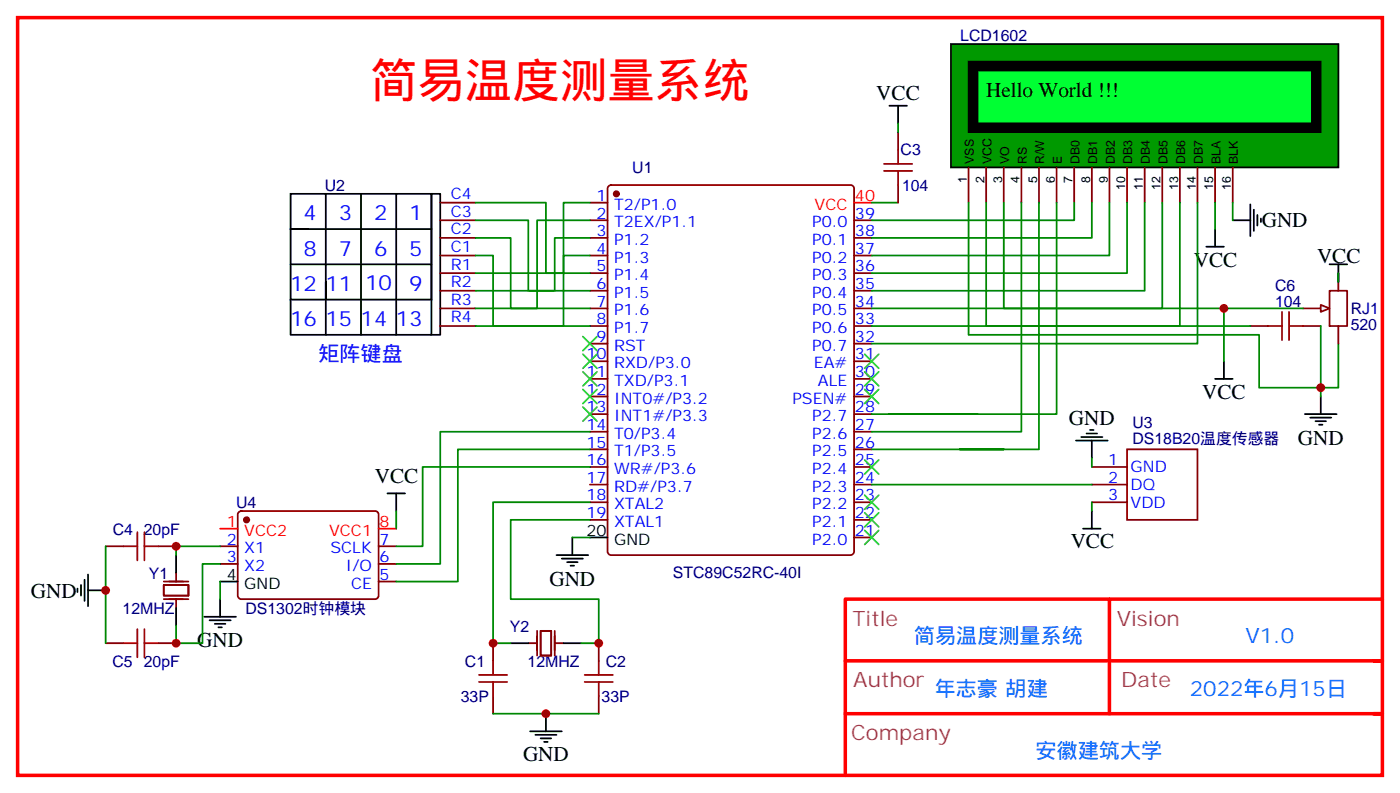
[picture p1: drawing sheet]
<svg xmlns="http://www.w3.org/2000/svg" width="280mm" height="159mm" viewBox="0 0 280 159" stroke-linecap="round" stroke-linejoin="round" font-family="sans-serif">
<g fill="none" stroke="#870000" stroke-width=".35">
<path d="M121.9 37.2l.5-.2h48a.71 .71 0 0 1 .7 .7v72.7a.76 .76 0 0 1-.7 .7h-48a.76 .76 0 0 1-.7-.7v-72.7zM179.9 26.5v3.5M179.9 37v3.6M88.2 40.6h7M88.2 44.1h7M88.2 47.6h7M88.2 51.2h7M88.2 54.7h7M88.2 58.2h7M118.2 40.6h3.5M118.2 44.1h3.5M118.2 47.6h3.5"/>
<path d="M118.2 51.2h3.5M118.2 54.7h3.5M118.2 58.2h3.5M171.1 44.1h3.5M171.1 47.6h3.5M171.1 51.2h3.5M171.1 54.7h3.5M171.1 58.2h3.5M88.2 61.7h7M88.2 65.3h7M118.2 61.7h3.5M118.2 65.3h3.5"/>
<path d="M118.2 68.8h3.5M118.2 72.3h3.5M118.2 75.8h3.5M118.2 79.4h3.5M171.1 61.7h3.5M171.1 65.3h3.5M171.1 68.8h3.5M171.1 72.3h3.5M171.1 75.8h3.5M171.1 79.4h3.5M118.2 82.9h3.5M118.2 86.4h3.5"/>
<path d="M118.2 90h3.5M118.2 93.5h3.5M118.2 97h3.5M171.1 82.9h3.5M171.1 86.4h3.5M171.1 90h3.5M171.1 93.5h3.5M171.1 97h3.5M118.2 100.5h3.5M118.2 104.1h3.5M171.1 100.5h3.5M171.1 104.1h3.5"/>
<path d="M171.1 107.6h3.5M98.8 128.8v3.5M98.8 139.3v3.6M105.8 128.8h1.8M107.6 126.3v4.9M108.3 126.3h2.1v4.9h-2.1zM111.1 126.3v4.9M111.1 128.8h1.8M119.9 128.8v3.5M119.9 139.3v3.6"/>
</g>
<circle cx="123.5" cy="38.8" r=".53" fill="#870000" stroke="#870000" stroke-width=".35"/>
<g fill="none" stroke="#000" stroke-width=".35">
<path d="M58.2 38.8h28.2v21.2h-28.2zM65.3 38.8v21.2v-3.6M72.3 38.8v28.2M79.4 38.8v28.2M178.2 21.2h3.5M179.9 21.2v3.5M58.2 60v7h28.2v-28.2h1.8v28.2h-1.8M58.2 52.9h28.2M61.7 45.9h-3.5h28.2M65.3 60v7M111.5 111.1h6.3M112.5 111.8h4.3"/>
<path d="M113.6 112.5h2.1M114.3 113.2h.7M114.7 107.6v3.5M118.2 107.6h3.5M102.3 128.8h3.5M112.9 128.8h3.5M106.2 146.4h6.3M107.2 147.1h4.3M108.3 147.8h2.1M109 148.5h.7M109.4 142.9v3.5"/>
</g>
<path d="M171.1 40.6h3.5" fill="none" stroke="#f00" stroke-width=".35"/>
<path d="M179.9 24.7v1.8M174.6 40.6h5.3M114.7 107.6h3.5M118.2 100.5h-19.4v28.3h3.5M118.2 104.1h-15.9v15.8h17.6v8.9h-3.5M98.8 142.9h21.1" fill="none" stroke="#008700" stroke-width=".35"/>
<path d="M177.1 34.2h5.6M177.1 32.8h5.6M179.9 30v2.8M179.9 34.2v2.8M96 136.5h5.6M96 135.1h5.6M98.8 132.3v2.8M98.8 136.5v2.8M117.1 136.5h5.7M117.1 135.1h5.7M119.9 132.3v2.8M119.9 136.5v2.8" fill="none" stroke="#a10000" stroke-width=".35"/>
<path d="M190.5 8.8h77.6v24.7h-77.6z" fill="#090" stroke="#000" stroke-width=".35"/>
<g fill="none" stroke="#870000" stroke-width=".35">
<path d="M194 33.5v7.1M197.6 33.5v7.1M201.1 33.5v7.1M204.6 33.5v7.1M208.1 33.5v7.1M211.7 33.5v7.1M215.2 33.5v7.1M218.7 33.5v7.1M222.2 33.5v7.1M225.8 33.5v7.1M229.3 33.5v7.1M232.8 33.5v7.1"/>
<path d="M236.4 33.5v7.1M239.9 33.5v7.1M243.4 33.5v7.1M246.9 33.5v7.1"/>
</g>
<path d="M194 12.3h70.6v14.2h-70.6z" fill="#000" stroke="#000" stroke-width=".35"/>
<path d="M195.8 14.1h67v10.6h-67z" fill="none" stroke="#000" stroke-width=".35"/>
<path d="M195.8 14.1h67v10.6h-67z" fill="#0f3" stroke="#000" stroke-width=".35"/>
<g fill="none" stroke="#008700" stroke-width=".35">
<path d="M95.2 51.2h3.6v14.1h19.4M95.2 47.6h7.1v14.1h15.9M95.2 44.1h10.6v14.1h12.4M95.2 40.6h14.2v14.1h8.8M118.2 51.2h-5.3v3.5h-17.7M118.2 47.6h-7.1v10.6h-15.9M118.2 44.1h-10.6v17.6h-12.4M118.2 40.6h-5.3v24.7h-17.7M194 40.6v26.4h58.2v10.6h12.4v1.8M197.6 40.6v24.7h52.9M264.6 65.3v12.3h3.5v-8.8M118.2 90h-26.5v26.4h-12.3"/>
<path d="M118.2 86.4h-30v26.5h-8.8M118.2 93.5h-33.5v15.9h-5.3M21.2 109.4v19.4M44.1 112.9h-3.5v15.9h-5.3v-3.6M44.1 109.4h-8.8v1.7M44.1 116.4v3.5M79.4 102.3v3.5M218.7 100.5v1.8"/>
</g>
<g fill="none" stroke="#870000" stroke-width=".35">
<path d="M266.3 58.2h3.6v7.1h-3.6zM268.1 54.7v3.5M250.5 65.3h3.5M261.1 65.3h3.5M261.1 61.7h3.5M268.1 65.3v3.5M218.7 93.5h7.1M218.7 97h7.1M225.8 90h14.1v14.1h-14.1zM21.2 109.4h3.5M31.7 109.4h3.6M32.8 117.1h4.9v2.1h-4.9z"/>
<path d="M32.8 116.4h4.9M32.8 119.9h4.9M35.3 114.7v1.7M35.3 119.9v1.8M44.1 109.4h3.5M44.1 112.9h3.5M47.9 102.5l.4-.2h26.8a.71 .71 0 0 1 .7 .7v16.2a.76 .76 0 0 1-.7 .7h-26.8a.76 .76 0 0 1-.7-.7v-16.2zM75.8 109.4h3.6M75.8 112.9h3.6M75.8 116.4h3.6M218.7 100.5h7.1M21.2 128.8h3.5"/>
<path d="M31.7 128.8h3.6"/>
</g>
<g fill="none" stroke="#000" stroke-width=".35">
<path d="M243.4 75.8h3.5M245.2 72.3v3.5M264.6 79.4v3.5M77.6 98.8h3.5M79.4 98.8v3.5M215.5 88.2h6.4M216.6 87.5h4.2M217.7 86.8h2.1M218.4 86.1h.7M218.7 88.2v3.5M261.4 82.9h6.4M262.5 83.6h4.2"/>
<path d="M263.5 84.3h2.1M264.2 85h.7M15.5 117.8v.7M16.2 117.1v2.1M16.9 116.1v4.2M17.6 118.2h3.6M17.6 115v6.4M35.3 111.1v3.6M44.1 116.4h3.5M44.1 119.9v3.6M217 105.8h3.5M218.7 102.3v3.5"/>
<path d="M35.3 121.7v3.5M40.9 123.5h6.4M42 124.2h4.2M43 124.9h2.2M43.7 125.6h.7"/>
</g>
<circle cx="49.4" cy="104.1" r=".53" fill="#870000" stroke="#870000" stroke-width=".35"/>
<path d="M44.1 105.8h3.5M75.8 105.8h3.6" fill="none" stroke="#f00" stroke-width=".35"/>
<path d="M254 65.3h2.8M256.8 62.4v5.7M258.2 62.4v5.7M258.2 65.3h2.9M24.7 109.4h2.8M27.5 106.5v5.7M28.9 106.5v5.7M28.9 109.4h2.8M24.7 128.8h2.8M27.5 125.9v5.7M28.9 125.9v5.7M28.9 128.8h2.8" fill="none" stroke="#a10000" stroke-width=".35"/>
<path d="M264.6 61l1.7 .7-1.7 .7z" fill="#f0f0f0" stroke="#870000" stroke-width=".35"/>
<g fill="none" stroke="#008700" stroke-width=".35">
<path d="M201.1 40.6v21.1h60M204.6 40.6v45.8h-30M208.1 40.6v49.4h-33.5M211.7 40.6v42.3h-37.1M215.2 40.6v3.5h-40.6M218.7 40.6v7h-44.1M222.2 40.6v10.6h-47.6M225.8 40.6v14.1h-51.2M229.3 40.6v17.6h-54.7M232.8 40.6v21.1h-58.2M236.4 40.6v24.7h-61.8M239.9 40.6v28.2h-65.3"/>
<path d="M243.4 40.6v5.3M246.9 40.6v3.5M268.1 54.7v1.7M245.2 61.7v10.6M174.6 97h44.1M218.7 91.7v1.8"/>
</g>
<path d="M241.7 49.4h3.5M243.4 45.9v3.5M246.9 44.1h3.6M250.5 40.9v6.4M251.2 42v4.2M251.9 43v2.2M252.6 43.7v.7M266.3 52.9h3.6M268.1 52.9v3.5" fill="none" stroke="#000" stroke-width=".35"/>
<g fill="none" stroke="#3c3" stroke-width=".35">
<path d="M116.8 67.4l2.8 2.8M116.8 70.9l2.8 2.8M116.8 74.4l2.8 2.9M116.8 78l2.8 2.8M119.6 67.4l-2.8 2.8M119.6 70.9l-2.8 2.8M119.6 74.4l-2.8 2.9M119.6 78l-2.8 2.8M173.2 78l2.8 2.8M173.2 74.4l2.8 2.9M173.2 70.9l2.8 2.8M176 78l-2.8 2.8"/>
<path d="M176 74.4l-2.8 2.9M176 70.9l-2.8 2.8M116.8 81.5l2.8 2.8M119.6 81.5l-2.8 2.8M173.2 92.1l2.8 2.8M173.2 99.1l2.8 2.9M176 92.1l-2.8 2.8M176 99.1l-2.8 2.9M173.2 102.7l2.8 2.8M173.2 106.2l2.8 2.8M176 102.7l-2.8 2.8M176 106.2l-2.8 2.8"/>
</g>
<path d="M3.5 3.5h273.4v151.7h-273.4zM222.2 119.9v23M276.9 119.9h-107.6v35.3M169.3 132.3h107.6h-1.7M169.3 142.9h107.6h-1.7" fill="none" stroke="#f00" stroke-width=".71"/>
<g fill="#c00">
<circle cx="119.9" cy="128.8" r=".88"/>
<circle cx="98.8" cy="128.8" r=".88"/>
<circle cx="109.4" cy="142.9" r=".88"/>
<circle cx="35.3" cy="109.4" r=".88"/>
<circle cx="35.3" cy="128.8" r=".88"/>
<circle cx="21.2" cy="118.2" r=".88"/>
<circle cx="264.6" cy="77.6" r=".88"/>
<circle cx="245.2" cy="61.7" r=".88"/>
</g>
<text font-size="9.5" fill="#f00" x="74.1" y="19.4">简易温度测量系统</text>
<g font-size="4.2">
<text x="175.6" y="20">VCC</text>
<text x="197.6" y="19.4">Hello World !!!</text>
<text x="252.8" y="45.5">GND</text>
<text x="239.1" y="53.4">VCC</text>
<text x="263.8" y="52.6">VCC</text>
<text x="240.8" y="79.8">VCC</text>
<text x="214.1" y="85">GND</text>
<text x="260" y="89">GND</text>
<text x="75.1" y="96.7">VCC</text>
<text x="214.5" y="109.7">VCC</text>
<text x="6.2" y="119.6">GND</text>
<text x="110.1" y="117.2">GND</text>
<text x="39.5" y="129.6">GND</text>
<text x="104.8" y="152.4">GND</text>
</g>
<g font-size="4.2" fill="#00f">
<text x="60.8" y="44.1">4</text>
<text x="67.9" y="44.1">3</text>
<text x="74.9" y="44.1">2</text>
<text x="82" y="44.1">1</text>
<text x="60.8" y="51.2">8</text>
<text x="67.9" y="51.2">7</text>
<text x="74.9" y="51.1">6</text>
<text x="82" y="51.2">5</text>
<text x="58.1" y="58.2">12</text>
<text x="65.2" y="58.2">11</text>
<text x="73.2" y="58.1">10</text>
<text x="82" y="58.2">9</text>
<text x="58.1" y="65.3">16</text>
<text x="65.2" y="65.3">15</text>
<text x="72.2" y="65.3">14</text>
<text x="79.3" y="65.3">13</text>
<text x="63.8" y="72.2">矩阵键盘</text>
</g>
<g font-size="4.2" fill="#936">
<text x="170.8" y="125.2">Title</text>
<text x="223.7" y="125.2">Vision</text>
<text x="170.9" y="137.6">Author</text>
<text x="224.6" y="137.6">Date</text>
<text x="170.5" y="148.2">Company</text>
</g>
<g font-size="4.2" fill="#06f">
<text x="183.1" y="128.8">简易温度测量系统</text>
<text x="249.5" y="128.8">V1.0</text>
<text x="187.3" y="139.3">年志豪 胡建</text>
<text x="238.4" y="139.3">2022年6月15日</text>
<text x="207.4" y="151.7">安徽建筑大学</text>
</g>
<g font-size="3.2" fill="#000080">
<text x="192.4" y="8.2">LCD1602</text>
<text x="126.7" y="34.7">U1</text>
<text x="180.4" y="31.1">C3</text>
<text x="65.1" y="38.2">U2</text>
<text x="180.7" y="38.2">104</text>
<text x="255.4" y="58.3">C6</text>
<text x="255.4" y="61.4">104</text>
<text x="270.6" y="62.9">RJ1</text>
<text x="270.6" y="66.1">520</text>
<text x="226.8" y="88.9">DS18B20温度传感器</text>
<text x="226.8" y="85.7">U3</text>
<text x="47.3" y="101.7">U4</text>
<text x="22.6" y="107">C4</text>
<text x="28.8" y="107">20pF</text>
<text x="29.8" y="115.9">Y1</text>
<text x="134.8" y="115.8">STC89C52RC-40I</text>
<text x="24.6" y="122.9">12MHZ</text>
<text x="49.2" y="122.9">DS1302时钟模块</text>
<text x="102.1" y="126.4">Y2</text>
<text x="22.5" y="133.5">C5</text>
<text x="28.8" y="133.5">20pF</text>
<text x="93.1" y="133.5">C1</text>
<text x="105.7" y="133.5">12MHZ</text>
<text x="121.4" y="133.5">C2</text>
<text x="92.3" y="140.6">33P</text>
<text x="120.5" y="140.6">33P</text>
</g>
<g font-size="3.2" fill="#00f">
<text x="90.3" y="39.9">C4</text>
<text x="119.5" y="40.2">1</text>
<text x="123" y="42">T2/P1.0</text>
<text x="90.3" y="46.9">C2</text>
<text x="90.3" y="43.4">C3</text>
<text x="119.5" y="43.7">2</text>
<text x="119.5" y="47.3">3</text>
<text x="123" y="45.5">T2EX/P1.1</text>
<text x="162.7" y="45.5">P0.0</text>
<text x="171.3" y="47.3">38</text>
<text x="171.3" y="43.7">39</text>
<text x="90.3" y="50.4">C1</text>
<text x="90.3" y="54">R1</text>
<text x="119.5" y="50.8">4</text>
<text x="123" y="49">P1.2</text>
<text x="123" y="52.6">P1.3</text>
<text x="162.7" y="52.6">P0.2</text>
<text x="162.7" y="49">P0.1</text>
<text x="171.3" y="50.8">37</text>
<text x="90.3" y="57.5">R2</text>
<text x="119.5" y="54.3">5</text>
<text x="119.5" y="57.9">6</text>
<text x="123" y="56.1">P1.4</text>
<text x="123" y="59.6">P1.5</text>
<text x="162.7" y="59.6">P0.4</text>
<text x="162.7" y="56.1">P0.3</text>
<text x="171.3" y="57.9">35</text>
<text x="171.3" y="54.3">36</text>
<text x="90.3" y="61">R3</text>
<text x="90.3" y="64.6">R4</text>
<text x="119.5" y="61.4">7</text>
<text x="119.5" y="64.9">8</text>
<text x="123" y="63.1">P1.6</text>
<text x="162.7" y="63.1">P0.5</text>
<text x="171.3" y="64.9">33</text>
<text x="171.3" y="61.4">34</text>
<text x="117.5" y="72">10</text>
<text x="119.5" y="68.4">9</text>
<text x="123" y="66.7">P1.7</text>
<text x="123" y="70.2">RST</text>
<text x="162.7" y="70.2">P0.7</text>
<text x="162.7" y="66.7">P0.6</text>
<text x="171.3" y="72">31</text>
<text x="171.3" y="68.4">32</text>
<text x="117.5" y="75.5">11</text>
<text x="123" y="73.7">RXD/P3.0</text>
<text x="123" y="77.3">TXD/P3.1</text>
<text x="163" y="73.7">EA#</text>
<text x="163.9" y="77.3">ALE</text>
<text x="171.3" y="75.5">30</text>
<text x="117.5" y="79">12</text>
<text x="117.5" y="82.5">13</text>
<text x="123" y="80.8">INT0#/P3.2</text>
<text x="158.7" y="80.8">PSEN#</text>
<text x="171.3" y="82.5">28</text>
<text x="171.3" y="79">29</text>
<text x="117.5" y="86.1">14</text>
<text x="117.5" y="89.6">15</text>
<text x="123" y="84.3">INT1#/P3.3</text>
<text x="123" y="87.8">T0/P3.4</text>
<text x="162.7" y="87.8">P2.6</text>
<text x="162.7" y="84.3">P2.7</text>
<text x="171.3" y="89.6">26</text>
<text x="171.3" y="86.1">27</text>
<text x="117.5" y="93.1">16</text>
<text x="123" y="91.4">T1/P3.5</text>
<text x="123" y="94.9">WR#/P3.6</text>
<text x="162.7" y="94.9">P2.4</text>
<text x="162.7" y="91.4">P2.5</text>
<text x="171.3" y="93.1">25</text>
<text x="222" y="93.1">1</text>
<text x="226.5" y="94.5">GND</text>
<text x="117.5" y="96.7">17</text>
<text x="117.5" y="100.2">18</text>
<text x="123" y="98.4">RD#/P3.7</text>
<text x="123" y="102">XTAL2</text>
<text x="162.7" y="102">P2.2</text>
<text x="162.7" y="98.4">P2.3</text>
<text x="171.3" y="100.2">23</text>
<text x="171.3" y="96.7">24</text>
<text x="222" y="96.7">2</text>
<text x="222" y="100.2">3</text>
<text x="226.5" y="98.1">DQ</text>
<text x="226.5" y="101.6">VDD</text>
<text x="117.5" y="103.7">19</text>
<text x="123" y="105.5">XTAL1</text>
<text x="162.7" y="105.5">P2.1</text>
<text x="171.3" y="107.2">21</text>
<text x="171.3" y="103.7">22</text>
<text x="45.4" y="109">2</text>
<text x="45.4" y="112.5">3</text>
<text x="48.9" y="110.8">X1</text>
<text x="66.2" y="110.8">SCLK</text>
<text x="76" y="112.5">6</text>
<text x="76" y="109">7</text>
<text x="162.7" y="109">P2.0</text>
<text x="48.9" y="114.3">X2</text>
<text x="69.3" y="114.3">I/O</text>
<text x="70.3" y="117.8">CE</text>
<text x="76" y="116.1">5</text>
</g>
<g font-size="3.2" fill="#f00">
<text x="163.2" y="42">VCC</text>
<text x="171.3" y="40.2">40</text>
<text x="45.4" y="105.5">1</text>
<text x="48.9" y="107.2">VCC2</text>
<text x="65.9" y="107.2">VCC1</text>
<text x="76" y="105.5">8</text>
</g>
<g font-size="3.2">
<text x="117.5" y="107.2">20</text>
<text x="123" y="109">GND</text>
<text x="45.4" y="116.1">4</text>
<text x="48.9" y="117.8">GND</text>
</g>
<g font-size="2.5">
<text x="195.1" y="32.8" transform="rotate(-90 195.1 32.8)">VSS</text>
<text x="198.6" y="32.8" transform="rotate(-90 198.6 32.8)">VCC</text>
<text x="202.1" y="32.8" transform="rotate(-90 202.1 32.8)">VO</text>
<text x="205.7" y="32.8" transform="rotate(-90 205.7 32.8)">RS</text>
<text x="209.2" y="32.8" transform="rotate(-90 209.2 32.8)">R/W</text>
<text x="212.7" y="32.8" transform="rotate(-90 212.7 32.8)">E</text>
<text x="216.3" y="32.8" transform="rotate(-90 216.3 32.8)">DB0</text>
<text x="219.8" y="32.8" transform="rotate(-90 219.8 32.8)">DB1</text>
<text x="223.3" y="32.8" transform="rotate(-90 223.3 32.8)">DB2</text>
<text x="226.8" y="32.8" transform="rotate(-90 226.8 32.8)">DB3</text>
<text x="230.4" y="32.8" transform="rotate(-90 230.4 32.8)">DB4</text>
<text x="233.9" y="32.8" transform="rotate(-90 233.9 32.8)">DB5</text>
<text x="237.4" y="32.8" transform="rotate(-90 237.4 32.8)">DB6</text>
<text x="240.9" y="32.8" transform="rotate(-90 240.9 32.8)">DB7</text>
<text x="244.5" y="32.8" transform="rotate(-90 244.5 32.8)">BLA</text>
<text x="248" y="32.8" transform="rotate(-90 248 32.8)">BLK</text>
<text x="193.7" y="36.7" transform="rotate(-90 193.7 36.7)">1</text>
<text x="197.2" y="36.7" transform="rotate(-90 197.2 36.7)">2</text>
<text x="200.7" y="36.7" transform="rotate(-90 200.7 36.7)">3</text>
<text x="204.3" y="36.7" transform="rotate(-90 204.3 36.7)">4</text>
<text x="207.8" y="36.7" transform="rotate(-90 207.8 36.7)">5</text>
<text x="211.3" y="36.7" transform="rotate(-90 211.3 36.7)">6</text>
<text x="214.8" y="36.7" transform="rotate(-90 214.8 36.7)">7</text>
<text x="218.4" y="36.7" transform="rotate(-90 218.4 36.7)">8</text>
<text x="221.9" y="36.7" transform="rotate(-90 221.9 36.7)">9</text>
<text x="225.4" y="38" transform="rotate(-90 225.4 38)">10</text>
<text x="229" y="38" transform="rotate(-90 229 38)">11</text>
<text x="232.5" y="38" transform="rotate(-90 232.5 38)">12</text>
<text x="236" y="38" transform="rotate(-90 236 38)">13</text>
<text x="239.5" y="38" transform="rotate(-90 239.5 38)">14</text>
<text x="243.1" y="38" transform="rotate(-90 243.1 38)">15</text>
<text x="246.6" y="38" transform="rotate(-90 246.6 38)">16</text>
</g>
</svg>
